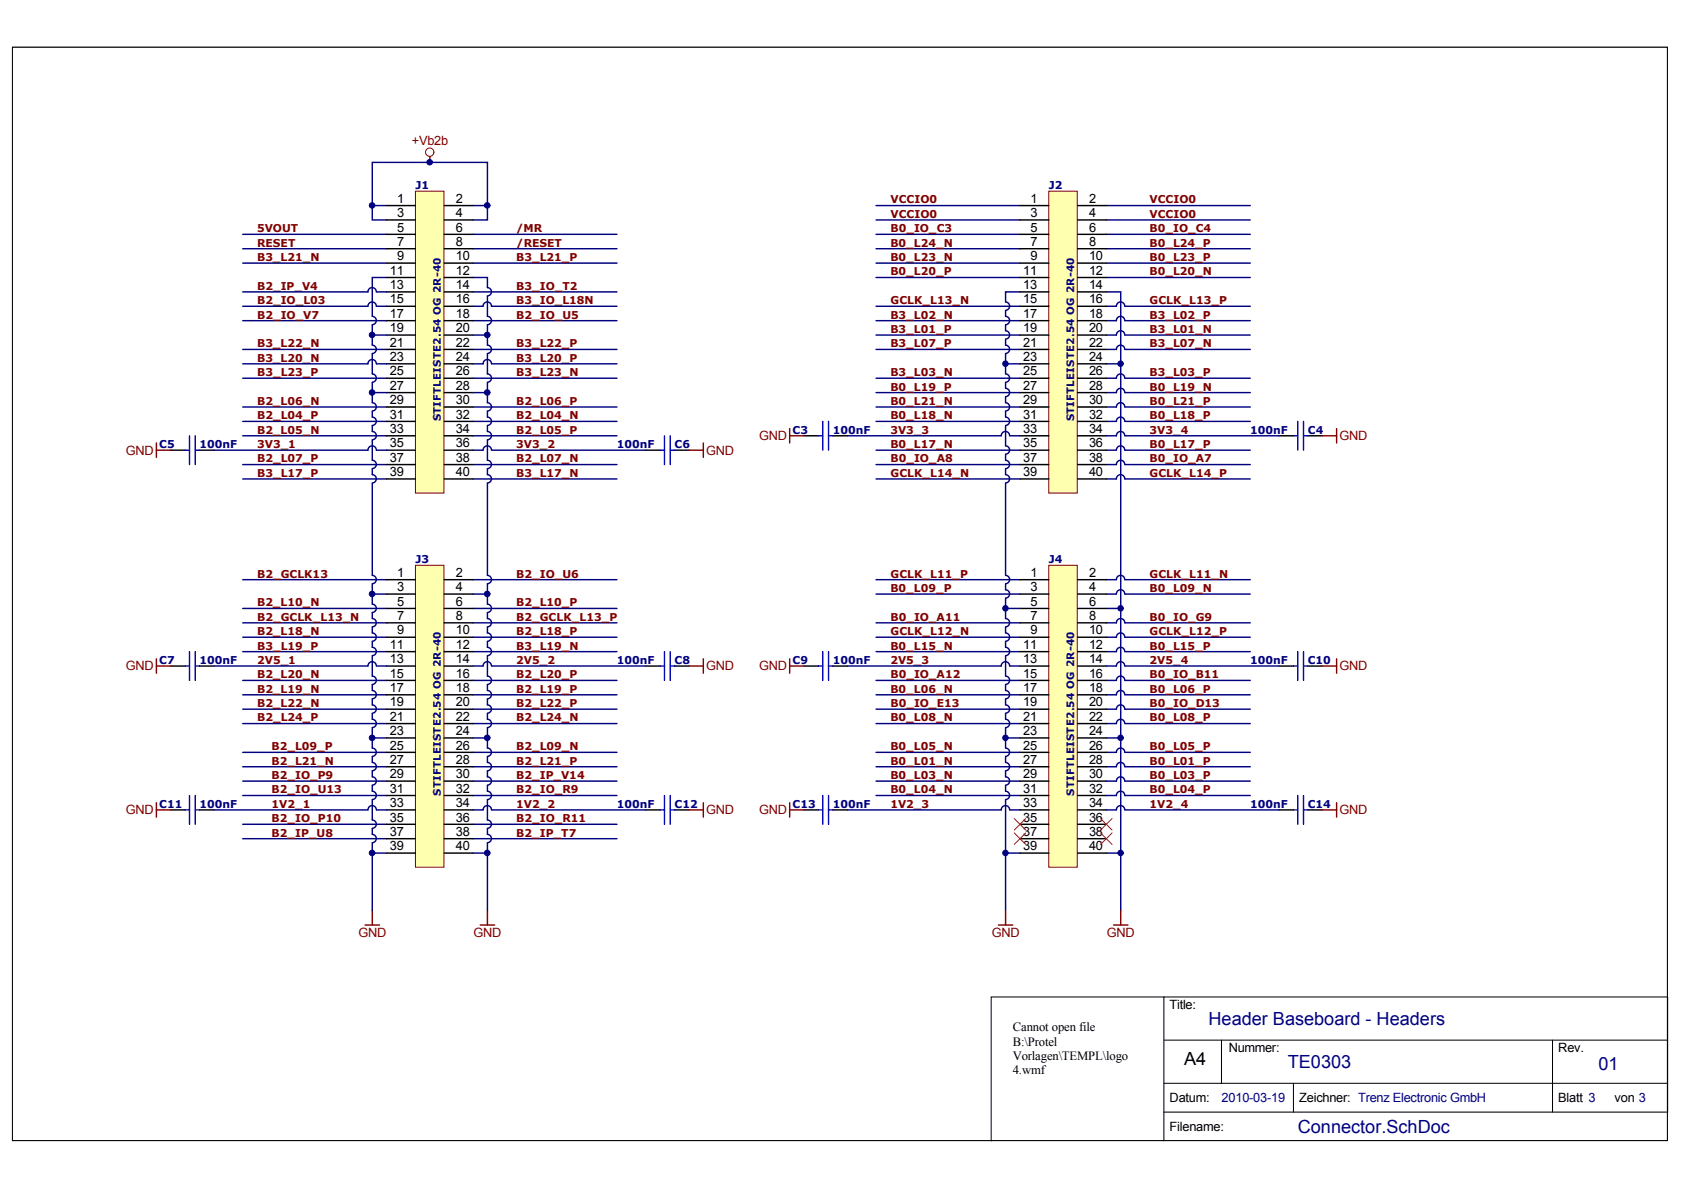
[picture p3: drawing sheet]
<svg xmlns="http://www.w3.org/2000/svg" width="297mm" height="210mm" viewBox="0 0 297 210" stroke-linecap="round" stroke-linejoin="round" font-family="sans-serif">
<path d="M2.2 8.3h291.9v192.9h-291.9z" fill="#fff" stroke="#000" stroke-width=".18"/>
<path d="M205.3 175.9h88.9v20.3h-88.9zM205.3 175.9h-30.5v25.3M205.3 183.5h88.9M205.3 196.2v5M215.5 183.5v7.6h-10.2M215.5 191.1h78.7M228.1 191.1v5.1M273.8 183.5v12.7" fill="none" stroke="#000" stroke-width=".18"/>
<g fill="none" stroke="#000080" stroke-width=".25">
<path d="M65.7 36.3h2.5M68.2 38.8h-2.5v-10.2h20.3v10.2h-2.6M83.4 36.3h2.6M154.5 38.8h25.4M154.5 36.3h25.4M195.1 38.8h25.4M195.1 36.3h25.4M42.8 56.6h25.4M42.8 43.9h25.4M42.8 46.4h25.4M42.8 41.3h25.4M65.7 57.3v3.6a.74 .74 0 0 1 .7 .7 .74 .74 0 0 1-.7 .7"/>
<path d="M68.2 48.9h-2.5v6.9a.74 .74 0 0 1 .7 .7 .74 .74 0 0 1-.7 .8M83.4 48.9h2.6v1.8a.74 .74 0 0 1 .7 .8 .74 .74 0 0 1-.7 .7M83.4 56.6h25.4M83.4 43.9h25.4M83.4 46.4h25.4M83.4 51.5h25.4M83.4 41.3h25.4M86 52.2v3.6a.74 .74 0 0 1 .7 .7 .74 .74 0 0 1-.7 .8M86 57.3v3.6a.74 .74 0 0 1 .7 .7 .74 .74 0 0 1-.7 .7M154.5 56.6h25.4M154.5 43.9h25.4M154.5 46.4h25.4"/>
<path d="M154.5 41.3h25.4M154.5 48.9h25.4M154.5 54h25.4M154.5 59.1h25.4M177.4 54.8v1a.74 .74 0 0 1 .7 .7 .74 .74 0 0 1-.7 .8M177.4 57.3v1a.74 .74 0 0 1 .7 .8 .74 .74 0 0 1-.7 .7M177.4 59.9v1a.74 .74 0 0 1 .7 .7 .74 .74 0 0 1-.7 .7M179.9 51.5h-2.5v1.8a.74 .74 0 0 1 .7 .7 .74 .74 0 0 1-.7 .7M195.1 51.5h2.6v109.1M195.1 43.9h25.4M195.1 46.4h25.4M195.1 41.3h25.4"/>
<path d="M195.1 48.9h25.4M198.4 54a.74 .74 0 0 0-.7-.7 .74 .74 0 0 0-.8 .7h-1.8M198.4 56.6a.74 .74 0 0 0-.7-.8 .74 .74 0 0 0-.8 .8h-1.8M198.4 59.1a.74 .74 0 0 0-.7-.8 .74 .74 0 0 0-.8 .8h-1.8M198.4 56.6h22.1M198.4 54h22.1M198.4 59.1h22.1M42.8 61.6h25.4M42.8 66.7h25.4M42.8 74.3h25.4M42.8 76.9h25.4M42.8 71.8h25.4"/>
<path d="M65.7 62.4v3.6a.74 .74 0 0 1 .7 .7 .74 .74 0 0 1-.7 .7M65.7 67.5v3.5a.74 .74 0 0 1 .7 .8 .74 .74 0 0 1-.7 .7M65.7 72.6v1a.74 .74 0 0 1 .7 .7 .74 .74 0 0 1-.7 .7M65.7 75.1v1a.74 .74 0 0 1 .7 .7 .74 .74 0 0 1-.7 .8M65.7 77.6v3.6a.74 .74 0 0 1 .7 .7 .74 .74 0 0 1-.7 .8M83.4 61.6h25.4M83.4 66.7h25.4M83.4 74.3h25.4M83.4 76.9h25.4M83.4 71.8h25.4M86 62.4v3.6a.74 .74 0 0 1 .7 .7 .74 .74 0 0 1-.7 .7M86 67.5v3.5a.74 .74 0 0 1 .7 .8 .74 .74 0 0 1-.7 .7"/>
<path d="M86 72.6v1a.74 .74 0 0 1 .7 .7 .74 .74 0 0 1-.7 .7M86 75.1v1a.74 .74 0 0 1 .7 .7 .74 .74 0 0 1-.7 .8M86 77.6v3.6a.74 .74 0 0 1 .7 .7 .74 .74 0 0 1-.7 .8M154.5 61.6h25.4M154.5 66.7h25.4M154.5 74.3h25.4M154.5 71.8h25.4M154.5 69.3h25.4M154.5 79.4h25.4M177.4 62.4v3.6a.74 .74 0 0 1 .7 .7 .74 .74 0 0 1-.7 .7M177.4 67.5v1a.74 .74 0 0 1 .7 .7 .74 .74 0 0 1-.7 .8M177.4 70v1a.74 .74 0 0 1 .7 .8 .74 .74 0 0 1-.7 .7"/>
<path d="M177.4 72.6v1a.74 .74 0 0 1 .7 .7 .74 .74 0 0 1-.7 .7M177.4 75.1v3.5a.74 .74 0 0 1 .7 .8 .74 .74 0 0 1-.7 .7M177.4 64.2h2.5M195.1 64.2h2.6M198.4 61.6a.74 .74 0 0 0-.7-.7 .74 .74 0 0 0-.8 .7h-1.8M198.4 66.7a.74 .74 0 0 0-.7-.7 .74 .74 0 0 0-.8 .7h-1.8M198.4 69.3a.74 .74 0 0 0-.7-.8 .74 .74 0 0 0-.8 .8h-1.8M198.4 71.8a.74 .74 0 0 0-.7-.8 .74 .74 0 0 0-.8 .8h-1.8M198.4 74.3a.74 .74 0 0 0-.7-.7 .74 .74 0 0 0-.8 .7h-1.8M198.4 79.4a.74 .74 0 0 0-.7-.8 .74 .74 0 0 0-.8 .8h-1.8M198.4 61.6h22.1M198.4 66.7h22.1"/>
<path d="M198.4 74.3h22.1M198.4 71.8h22.1M198.4 69.3h22.1M198.4 79.4h22.1M42.8 81.9h25.4M42.8 84.5h25.4M65.7 82.7v1a.74 .74 0 0 1 .7 .8 .74 .74 0 0 1-.7 .7M65.7 85.2v16.3a.74 .74 0 0 1 .7 .7 .74 .74 0 0 1-.7 .8M83.4 81.9h25.4M83.4 84.5h25.4M86 82.7v1a.74 .74 0 0 1 .7 .8 .74 .74 0 0 1-.7 .7M86 85.2v16.3a.74 .74 0 0 1 .7 .7 .74 .74 0 0 1-.7 .8"/>
<path d="M154.5 81.9h25.4M154.5 84.5h25.4M177.4 80.2v1a.74 .74 0 0 1 .7 .7 .74 .74 0 0 1-.7 .8M177.4 82.7v1a.74 .74 0 0 1 .7 .8 .74 .74 0 0 1-.7 .7M177.4 85.2v16.3a.74 .74 0 0 1 .7 .7 .74 .74 0 0 1-.7 .8M198.4 81.9a.74 .74 0 0 0-.7-.7 .74 .74 0 0 0-.8 .7h-1.8M198.4 84.5a.74 .74 0 0 0-.7-.8 .74 .74 0 0 0-.8 .8h-1.8M198.4 81.9h22.1M198.4 84.5h22.1M42.8 102.2h25.4M42.8 107.3h25.4M42.8 109.9h25.4"/>
<path d="M42.8 114.9h25.4M42.8 112.4h25.4M65.7 103v3.6a.74 .74 0 0 1 .7 .7 .74 .74 0 0 1-.7 .7M65.7 108.1v1a.74 .74 0 0 1 .7 .7 .74 .74 0 0 1-.7 .8M65.7 110.6v1a.74 .74 0 0 1 .7 .8 .74 .74 0 0 1-.7 .7M65.7 113.2v1a.74 .74 0 0 1 .7 .7 .74 .74 0 0 1-.7 .8M65.7 115.7v3.6a.74 .74 0 0 1 .7 .7 .74 .74 0 0 1-.7 .7M65.7 104.8h2.5M83.4 102.2h25.4M83.4 107.3h25.4M83.4 109.9h25.4M83.4 114.9h25.4"/>
<path d="M83.4 112.4h25.4M83.4 104.8h2.6M86 103v3.6a.74 .74 0 0 1 .7 .7 .74 .74 0 0 1-.7 .7M86 108.1v1a.74 .74 0 0 1 .7 .7 .74 .74 0 0 1-.7 .8M86 110.6v1a.74 .74 0 0 1 .7 .8 .74 .74 0 0 1-.7 .7M86 113.2v1a.74 .74 0 0 1 .7 .7 .74 .74 0 0 1-.7 .8M86 115.7v3.6a.74 .74 0 0 1 .7 .7 .74 .74 0 0 1-.7 .7M154.5 102.2h25.4M154.5 109.9h25.4M154.5 114.9h25.4M154.5 112.4h25.4M154.5 104.8h25.4"/>
<path d="M177.4 103v1a.74 .74 0 0 1 .7 .8 .74 .74 0 0 1-.7 .7M177.4 105.5v3.6a.74 .74 0 0 1 .7 .7 .74 .74 0 0 1-.7 .8M177.4 110.6v1a.74 .74 0 0 1 .7 .8 .74 .74 0 0 1-.7 .7M177.4 113.2v1a.74 .74 0 0 1 .7 .7 .74 .74 0 0 1-.7 .8M177.4 115.7v3.6a.74 .74 0 0 1 .7 .7 .74 .74 0 0 1-.7 .7M195.1 107.3h2.6M198.4 102.2a.74 .74 0 0 0-.7-.7 .74 .74 0 0 0-.8 .7h-1.8M198.4 104.8a.74 .74 0 0 0-.7-.8 .74 .74 0 0 0-.8 .8h-1.8M198.4 109.9a.74 .74 0 0 0-.7-.8 .74 .74 0 0 0-.8 .8h-1.8M198.4 112.4a.74 .74 0 0 0-.7-.8 .74 .74 0 0 0-.8 .8h-1.8M198.4 114.9a.74 .74 0 0 0-.7-.7 .74 .74 0 0 0-.8 .7h-1.8M198.4 102.2h22.1"/>
<path d="M198.4 109.9h22.1M198.4 114.9h22.1M198.4 112.4h22.1M198.4 104.8h22.1M42.8 120h25.4M42.8 122.6h25.4M42.8 127.6h25.4M42.8 125.1h25.4M42.8 132.7h25.4M42.8 135.2h25.4M42.8 137.8h25.4M65.7 120.8v1a.74 .74 0 0 1 .7 .7 .74 .74 0 0 1-.7 .8"/>
<path d="M65.7 123.3v1a.74 .74 0 0 1 .7 .8 .74 .74 0 0 1-.7 .7M65.7 125.9v1a.74 .74 0 0 1 .7 .7 .74 .74 0 0 1-.7 .7M65.7 128.4v3.5a.74 .74 0 0 1 .7 .8 .74 .74 0 0 1-.7 .7M65.7 133.5v1a.74 .74 0 0 1 .7 .7 .74 .74 0 0 1-.7 .8M65.7 136v1a.74 .74 0 0 1 .7 .8 .74 .74 0 0 1-.7 .7M65.7 138.5v1.1a.74 .74 0 0 1 .7 .7 .74 .74 0 0 1-.7 .7M65.7 130.2h2.5M83.4 120h25.4M83.4 122.6h25.4M83.4 127.6h25.4M83.4 125.1h25.4M83.4 132.7h25.4"/>
<path d="M83.4 135.2h25.4M83.4 137.8h25.4M83.4 130.2h2.6M86 120.8v1a.74 .74 0 0 1 .7 .7 .74 .74 0 0 1-.7 .8M86 123.3v1a.74 .74 0 0 1 .7 .8 .74 .74 0 0 1-.7 .7M86 125.9v1a.74 .74 0 0 1 .7 .7 .74 .74 0 0 1-.7 .7M86 128.4v3.5a.74 .74 0 0 1 .7 .8 .74 .74 0 0 1-.7 .7M86 133.5v1a.74 .74 0 0 1 .7 .7 .74 .74 0 0 1-.7 .8M86 136v1a.74 .74 0 0 1 .7 .8 .74 .74 0 0 1-.7 .7M86 138.5v1.1a.74 .74 0 0 1 .7 .7 .74 .74 0 0 1-.7 .7M154.5 120h25.4M154.5 122.6h25.4"/>
<path d="M154.5 127.6h25.4M154.5 125.1h25.4M154.5 132.7h25.4M154.5 135.2h25.4M154.5 137.8h25.4M177.4 120.8v1a.74 .74 0 0 1 .7 .7 .74 .74 0 0 1-.7 .8M177.4 123.3v1a.74 .74 0 0 1 .7 .8 .74 .74 0 0 1-.7 .7M177.4 125.9v1a.74 .74 0 0 1 .7 .7 .74 .74 0 0 1-.7 .7M177.4 128.4v3.5a.74 .74 0 0 1 .7 .8 .74 .74 0 0 1-.7 .7M177.4 133.5v1a.74 .74 0 0 1 .7 .7 .74 .74 0 0 1-.7 .8M177.4 136v1a.74 .74 0 0 1 .7 .8 .74 .74 0 0 1-.7 .7M177.4 138.5v1.1a.74 .74 0 0 1 .7 .7 .74 .74 0 0 1-.7 .7"/>
<path d="M177.4 130.2h2.5M195.1 130.2h2.6M198.4 120a.74 .74 0 0 0-.7-.7 .74 .74 0 0 0-.8 .7h-1.8M198.4 122.6a.74 .74 0 0 0-.7-.8 .74 .74 0 0 0-.8 .8h-1.8M198.4 125.1a.74 .74 0 0 0-.7-.8 .74 .74 0 0 0-.8 .8h-1.8M198.4 127.6a.74 .74 0 0 0-.7-.7 .74 .74 0 0 0-.8 .7h-1.8M198.4 132.7a.74 .74 0 0 0-.7-.8 .74 .74 0 0 0-.8 .8h-1.8M198.4 135.2a.74 .74 0 0 0-.7-.7 .74 .74 0 0 0-.8 .7h-1.8M198.4 120h22.1M198.4 122.6h22.1M198.4 127.6h22.1M198.4 125.1h22.1"/>
<path d="M198.4 132.7h22.1M198.4 135.2h22.1M42.8 140.3h25.4M42.8 147.9h25.4M42.8 145.4h25.4M65.7 147.2a.74 .74 0 0 1 .7 .7 .74 .74 0 0 1-.7 .7M65.7 141.1v3.5a.74 .74 0 0 1 .7 .8 .74 .74 0 0 1-.7 .7M65.7 150.5h2.5M65.7 146.2v1M65.7 148.7v11.9M83.4 140.3h25.4M83.4 147.9h25.4"/>
<path d="M83.4 145.4h25.4M83.4 150.5h2.6M86 147.2a.74 .74 0 0 1 .7 .7 .74 .74 0 0 1-.7 .7M86 141.1v3.5a.74 .74 0 0 1 .7 .8 .74 .74 0 0 1-.7 .7M86 146.2v1M86 148.7v11.9M154.5 140.3h25.4M177.4 150.5h2.5M177.4 141.1v19.5M195.1 150.5h2.6"/>
</g>
<path d="M75.8 27.6v1M64.4 163.2h2.5M65.7 160.6v2.6M84.7 163.2h2.5M86 160.6v2.6M176.1 163.2h2.5M177.4 160.6v2.6M196.4 163.2h2.6M197.7 160.6v2.6" fill="none" stroke="#800000" stroke-width=".25"/>
<circle cx="75.8" cy="26.8" r=".74" fill="none" stroke="#800000" stroke-width=".18"/>
<path d="M73.3 33.7h5v53.3h-5z" fill="#ffffb0" stroke="#800000" stroke-width=".18"/>
<g fill="none" stroke="#000" stroke-width=".25">
<path d="M68.2 36.3h5.1M68.2 38.8h5.1M78.4 36.3h5M78.4 38.8h5M68.2 41.3h5.1M68.2 43.9h5.1M68.2 46.4h5.1M68.2 48.9h5.1M68.2 51.5h5.1M68.2 54h5.1M68.2 56.6h5.1M68.2 59.1h5.1"/>
<path d="M78.4 41.3h5M78.4 43.9h5M78.4 46.4h5M78.4 48.9h5M78.4 51.5h5M78.4 54h5M78.4 56.6h5M78.4 59.1h5M68.2 61.6h5.1M68.2 64.2h5.1M68.2 66.7h5.1M68.2 69.3h5.1"/>
<path d="M68.2 71.8h5.1M68.2 74.3h5.1M68.2 76.9h5.1M68.2 79.4h5.1M78.4 61.6h5M78.4 64.2h5M78.4 66.7h5M78.4 69.3h5M78.4 71.8h5M78.4 74.3h5M78.4 76.9h5M78.4 79.4h5"/>
<path d="M68.2 81.9h5.1M68.2 84.5h5.1M78.4 81.9h5M78.4 84.5h5"/>
</g>
<path d="M73.3 99.7h5v53.3h-5z" fill="#ffffb0" stroke="#800000" stroke-width=".18"/>
<g fill="none" stroke="#000" stroke-width=".25">
<path d="M68.2 102.2h5.1M68.2 104.8h5.1M68.2 107.3h5.1M68.2 109.9h5.1M68.2 112.4h5.1M68.2 114.9h5.1M68.2 117.5h5.1M78.4 102.2h5M78.4 104.8h5M78.4 107.3h5M78.4 109.9h5M78.4 112.4h5"/>
<path d="M78.4 114.9h5M78.4 117.5h5M68.2 120h5.1M68.2 122.6h5.1M68.2 125.1h5.1M68.2 127.6h5.1M68.2 130.2h5.1M68.2 132.7h5.1M68.2 135.2h5.1M68.2 137.8h5.1M78.4 120h5M78.4 122.6h5"/>
<path d="M78.4 125.1h5M78.4 127.6h5M78.4 130.2h5M78.4 132.7h5M78.4 135.2h5M78.4 137.8h5M68.2 140.3h5.1M68.2 142.9h5.1M68.2 145.4h5.1M68.2 147.9h5.1M68.2 150.5h5.1M78.4 140.3h5"/>
<path d="M78.4 142.9h5M78.4 145.4h5M78.4 147.9h5M78.4 150.5h5"/>
</g>
<path d="M185 33.7h5v53.3h-5z" fill="#ffffb0" stroke="#800000" stroke-width=".18"/>
<g fill="none" stroke="#000" stroke-width=".25">
<path d="M179.9 36.3h5.1M179.9 38.8h5.1M190.1 36.3h5M190.1 38.8h5M179.9 41.3h5.1M179.9 43.9h5.1M179.9 46.4h5.1M179.9 48.9h5.1M179.9 51.5h5.1M179.9 54h5.1M179.9 56.6h5.1M179.9 59.1h5.1"/>
<path d="M190.1 41.3h5M190.1 43.9h5M190.1 46.4h5M190.1 48.9h5M190.1 51.5h5M190.1 54h5M190.1 56.6h5M190.1 59.1h5M179.9 61.6h5.1M179.9 64.2h5.1M179.9 66.7h5.1M179.9 69.3h5.1"/>
<path d="M179.9 71.8h5.1M179.9 74.3h5.1M179.9 76.9h5.1M179.9 79.4h5.1M190.1 61.6h5M190.1 64.2h5M190.1 66.7h5M190.1 69.3h5M190.1 71.8h5M190.1 74.3h5M190.1 76.9h5M190.1 79.4h5"/>
<path d="M179.9 81.9h5.1M179.9 84.5h5.1M190.1 81.9h5M190.1 84.5h5"/>
</g>
<path d="M185 99.7h5v53.3h-5z" fill="#ffffb0" stroke="#800000" stroke-width=".18"/>
<g fill="none" stroke="#000" stroke-width=".25">
<path d="M30.1 79.4h2.6M35.2 79.4h2.5M113.9 79.4h2.5M119 79.4h2.5M141.8 76.9h2.6M146.9 76.9h2.5M225.6 76.9h2.5M230.7 76.9h2.5M30.1 117.5h2.6M35.2 117.5h2.5M113.9 117.5h2.5M119 117.5h2.5"/>
<path d="M141.8 117.5h2.6M146.9 117.5h2.5M179.9 102.2h5.1M179.9 104.8h5.1M179.9 107.3h5.1M179.9 109.9h5.1M179.9 112.4h5.1M179.9 114.9h5.1M179.9 117.5h5.1M190.1 102.2h5M190.1 104.8h5M190.1 107.3h5"/>
<path d="M190.1 109.9h5M190.1 112.4h5M190.1 114.9h5M190.1 117.5h5M225.6 117.5h2.5M230.7 117.5h2.5M179.9 120h5.1M179.9 122.6h5.1M179.9 125.1h5.1M179.9 127.6h5.1M179.9 130.2h5.1M179.9 132.7h5.1"/>
<path d="M179.9 135.2h5.1M179.9 137.8h5.1M190.1 120h5M190.1 122.6h5M190.1 125.1h5M190.1 127.6h5M190.1 130.2h5M190.1 132.7h5M190.1 135.2h5M190.1 137.8h5M30.1 142.9h2.6M35.2 142.9h2.5"/>
<path d="M113.9 142.9h2.5M119 142.9h2.5M141.8 142.9h2.6M146.9 142.9h2.5M179.9 140.3h5.1M179.9 142.9h5.1M179.9 145.4h5.1M179.9 147.9h5.1M179.9 150.5h5.1M190.1 140.3h5M190.1 142.9h5M190.1 145.4h5"/>
<path d="M190.1 147.9h5M190.1 150.5h5M225.6 142.9h2.5M230.7 142.9h2.5"/>
</g>
<g fill="none" stroke="#00f" stroke-width=".25">
<path d="M32.7 79.4h.7M33.4 76.9v5M34.4 76.9v5M34.4 79.4h.8M116.4 79.4h.8M117.2 76.9v5M118.2 79.4h.8M118.2 76.9v5M144.4 76.9h.7M145.1 74.3v5.1M146.1 74.3v5.1M146.1 76.9h.8"/>
<path d="M228.1 76.9h.8M228.9 74.3v5.1M229.9 76.9h.8M229.9 74.3v5.1M32.7 117.5h.7M33.4 114.9v5.1M34.4 114.9v5.1M34.4 117.5h.8M116.4 117.5h.8M117.2 114.9v5.1M118.2 117.5h.8M118.2 114.9v5.1"/>
<path d="M144.4 117.5h.7M145.1 114.9v5.1M146.1 117.5h.8M146.1 114.9v5.1M228.1 117.5h.8M228.9 114.9v5.1M229.9 117.5h.8M229.9 114.9v5.1M32.7 142.9h.7M33.4 140.3v5.1M34.4 140.3v5.1M34.4 142.9h.8"/>
<path d="M116.4 142.9h.8M117.2 140.3v5.1M118.2 142.9h.8M118.2 140.3v5.1M144.4 142.9h.7M145.1 140.3v5.1M146.1 142.9h.8M146.1 140.3v5.1M228.1 142.9h.8M228.9 140.3v5.1M229.9 142.9h.8M229.9 140.3v5.1"/>
</g>
<g fill="none" stroke="#800000" stroke-width=".25">
<path d="M27.6 78.1v2.6M27.6 79.4h2.5M121.5 79.4h2.6M124.1 78.1v2.6M139.3 75.6v2.5M139.3 76.9h2.5M233.2 76.9h2.6M235.8 75.6v2.5M27.6 116.2v2.5M27.6 117.5h2.5M121.5 117.5h2.6M124.1 116.2v2.5"/>
<path d="M139.3 117.5h2.5M139.3 116.2v2.5M233.2 117.5h2.6M235.8 116.2v2.5M27.6 141.6v2.5M27.6 142.9h2.5M121.5 142.9h2.6M124.1 141.6v2.5M139.3 142.9h2.5M139.3 141.6v2.5M233.2 142.9h2.6M235.8 141.6v2.5"/>
</g>
<g fill="none" stroke="#000080" stroke-width=".25">
<path d="M65.7 59.1h2.5M66.4 51.5a.74 .74 0 0 0-.8-.8 .74 .74 0 0 0-.7 .8h-22.1M66.4 54a.74 .74 0 0 0-.8-.7 .74 .74 0 0 0-.7 .7h-22.1M66.4 51.5h1.8M66.4 54h1.8M83.4 59.1h2.6M86.7 54a.74 .74 0 0 0-.7-.7 .74 .74 0 0 0-.8 .7h-1.8M86.7 54h22.1M65.7 69.3h2.5M66.4 79.4a.74 .74 0 0 0-.8-.8 .74 .74 0 0 0-.7 .8h-27.2M66.4 64.2a.74 .74 0 0 0-.8-.8 .74 .74 0 0 0-.7 .8h-22.1M66.4 79.4h1.8"/>
<path d="M66.4 64.2h1.8M83.4 69.3h2.6M86.7 79.4a.74 .74 0 0 0-.7-.8 .74 .74 0 0 0-.8 .8h-1.8M86.7 64.2a.74 .74 0 0 0-.7-.8 .74 .74 0 0 0-.8 .8h-1.8M86.7 79.4h27.2M86.7 64.2h22.1M178.1 76.9a.74 .74 0 0 0-.8-.8 .74 .74 0 0 0-.7 .8h-27.2M178.1 76.9h1.8M198.4 76.9a.74 .74 0 0 0-.7-.8 .74 .74 0 0 0-.8 .8h-1.8M198.4 76.9h27.2M66.4 117.5a.74 .74 0 0 0-.8-.8 .74 .74 0 0 0-.7 .8h-27.2M66.4 117.5h1.8"/>
<path d="M86.7 117.5a.74 .74 0 0 0-.7-.8 .74 .74 0 0 0-.8 .8h-1.8M86.7 117.5h27.2M177.4 107.3h2.5M178.1 117.5a.74 .74 0 0 0-.8-.8 .74 .74 0 0 0-.7 .8h-27.2M178.1 117.5h1.8M198.4 117.5a.74 .74 0 0 0-.7-.8 .74 .74 0 0 0-.8 .8h-1.8M198.4 117.5h27.2M198.4 137.8a.74 .74 0 0 0-.7-.8 .74 .74 0 0 0-.8 .8h-1.8M198.4 137.8h22.1M66.4 142.9a.74 .74 0 0 0-.8-.8 .74 .74 0 0 0-.7 .8h-27.2M66.4 142.9h1.8M86.7 142.9a.74 .74 0 0 0-.7-.8 .74 .74 0 0 0-.8 .8h-1.8"/>
<path d="M86.7 142.9h27.2M178.1 142.9a.74 .74 0 0 0-.8-.8 .74 .74 0 0 0-.7 .8h-27.2M178.1 142.9h1.8M198.4 142.9a.74 .74 0 0 0-.7-.8 .74 .74 0 0 0-.8 .8h-1.8M198.4 140.3a.74 .74 0 0 0-.7-.7 .74 .74 0 0 0-.8 .7h-1.8M198.4 142.9h27.2M198.4 140.3h22.1"/>
</g>
<path d="M178.9 144.4l2 2M178.9 146.9l2 2.1M180.9 144.4l-2 2M180.9 146.9l-2 2.1M194.1 144.4l2.1 2M194.1 146.9l2.1 2.1M196.2 144.4l-2.1 2M196.2 146.9l-2.1 2.1" fill="none" stroke="#f00" stroke-width=".18"/>
<g fill="#000080" stroke="#000080" stroke-width=".18">
<circle cx="65.6" cy="150.4" r=".49"/>
<circle cx="65.6" cy="130.1" r=".49"/>
<circle cx="65.6" cy="104.8" r=".49"/>
<circle cx="65.6" cy="69.2" r=".49"/>
<circle cx="65.6" cy="59.1" r=".49"/>
<circle cx="65.6" cy="36.2" r=".49"/>
<circle cx="75.8" cy="28.6" r=".49"/>
<circle cx="85.9" cy="150.4" r=".49"/>
<circle cx="85.9" cy="130.1" r=".49"/>
<circle cx="85.9" cy="104.8" r=".49"/>
<circle cx="85.9" cy="69.2" r=".49"/>
<circle cx="85.9" cy="59.1" r=".49"/>
<circle cx="85.9" cy="36.2" r=".49"/>
<circle cx="177.3" cy="150.4" r=".48"/>
<circle cx="177.3" cy="130.1" r=".48"/>
<circle cx="177.3" cy="107.3" r=".48"/>
<circle cx="177.3" cy="64.2" r=".48"/>
<circle cx="197.7" cy="150.4" r=".48"/>
<circle cx="197.7" cy="130.1" r=".48"/>
<circle cx="197.7" cy="107.3" r=".48"/>
<circle cx="197.7" cy="64.2" r=".48"/>
</g>
<g font-size="3.2" fill="#000080">
<text x="213.2" y="180.8">Header Baseboard - Headers</text>
<text x="227.1" y="188.4">TE0303</text>
<text x="282" y="188.6">01</text>
<text x="228.9" y="199.8">Connector.SchDoc</text>
</g>
<text font-size="3.2" x="208.9" y="187.9">A4</text>
<g font-size="2.3" fill="#800000">
<text x="72.6" y="25.6">+Vb2b</text>
<text x="133.9" y="77.6">GND</text>
<text x="236.3" y="77.6">GND</text>
<text x="22.2" y="80.2">GND</text>
<text x="124.6" y="80.2">GND</text>
<text x="22.2" y="118.3">GND</text>
<text x="124.6" y="118.3">GND</text>
<text x="133.9" y="118.3">GND</text>
<text x="236.3" y="118.3">GND</text>
<text x="22.2" y="143.6">GND</text>
<text x="124.6" y="143.6">GND</text>
<text x="133.9" y="143.6">GND</text>
<text x="236.3" y="143.6">GND</text>
<text x="63.2" y="165.2">GND</text>
<text x="83.5" y="165.2">GND</text>
<text x="174.9" y="165.2">GND</text>
<text x="195.2" y="165.2">GND</text>
</g>
<g font-size="2.3">
<text x="70" y="35.8">1</text>
<text x="80.4" y="35.8">2</text>
<text x="181.7" y="35.8">1</text>
<text x="192.1" y="35.8">2</text>
<text x="70" y="38.3">3</text>
<text x="70" y="40.8">5</text>
<text x="80.4" y="38.3">4</text>
<text x="80.4" y="40.8">6</text>
<text x="181.7" y="38.3">3</text>
<text x="181.7" y="40.8">5</text>
<text x="192.1" y="38.3">4</text>
<text x="192.1" y="40.8">6</text>
<text x="70" y="43.4">7</text>
<text x="70" y="45.9">9</text>
<text x="80.4" y="43.4">8</text>
<text x="80.4" y="45.9">10</text>
<text x="181.7" y="43.4">7</text>
<text x="181.7" y="45.9">9</text>
<text x="192.1" y="43.4">8</text>
<text x="192.1" y="45.9">10</text>
<text x="68.8" y="48.5">11</text>
<text x="68.8" y="51">13</text>
<text x="68.8" y="53.5">15</text>
<text x="80.4" y="48.5">12</text>
<text x="80.4" y="51">14</text>
<text x="80.4" y="53.5">16</text>
<text x="180.5" y="48.5">11</text>
<text x="180.5" y="51">13</text>
<text x="180.5" y="53.5">15</text>
<text x="192.1" y="48.5">12</text>
<text x="192.1" y="51">14</text>
<text x="192.1" y="53.5">16</text>
<text x="68.8" y="56.1">17</text>
<text x="68.8" y="58.6">19</text>
<text x="80.4" y="56.1">18</text>
<text x="80.4" y="58.6">20</text>
<text x="180.5" y="56.1">17</text>
<text x="180.5" y="58.6">19</text>
<text x="192.1" y="56.1">18</text>
<text x="192.1" y="58.6">20</text>
<text x="68.8" y="61.1">21</text>
<text x="68.8" y="63.7">23</text>
<text x="80.4" y="61.1">22</text>
<text x="80.4" y="63.7">24</text>
<text x="180.5" y="61.1">21</text>
<text x="180.5" y="63.7">23</text>
<text x="192.1" y="61.1">22</text>
<text x="192.1" y="63.7">24</text>
<text x="68.8" y="66.2">25</text>
<text x="68.8" y="68.8">27</text>
<text x="68.8" y="71.3">29</text>
<text x="80.4" y="66.2">26</text>
<text x="80.4" y="68.8">28</text>
<text x="80.4" y="71.3">30</text>
<text x="180.5" y="66.2">25</text>
<text x="180.5" y="68.8">27</text>
<text x="180.5" y="71.3">29</text>
<text x="192.1" y="66.2">26</text>
<text x="192.1" y="68.8">28</text>
<text x="192.1" y="71.3">30</text>
<text x="68.8" y="73.8">31</text>
<text x="68.8" y="76.4">33</text>
<text x="80.4" y="73.8">32</text>
<text x="80.4" y="76.4">34</text>
<text x="180.5" y="73.8">31</text>
<text x="180.5" y="76.4">33</text>
<text x="192.1" y="73.8">32</text>
<text x="192.1" y="76.4">34</text>
<text x="68.8" y="78.9">35</text>
<text x="68.8" y="81.5">37</text>
<text x="68.8" y="84">39</text>
<text x="80.4" y="78.9">36</text>
<text x="80.4" y="81.5">38</text>
<text x="80.4" y="84">40</text>
<text x="180.5" y="78.9">35</text>
<text x="180.5" y="81.5">37</text>
<text x="180.5" y="84">39</text>
<text x="192.1" y="78.9">36</text>
<text x="192.1" y="81.5">38</text>
<text x="192.1" y="84">40</text>
<text x="70" y="101.8">1</text>
<text x="80.4" y="101.8">2</text>
<text x="181.7" y="101.8">1</text>
<text x="192.1" y="101.8">2</text>
<text x="70" y="104.3">3</text>
<text x="70" y="106.8">5</text>
<text x="80.4" y="104.3">4</text>
<text x="80.4" y="106.8">6</text>
<text x="181.7" y="104.3">3</text>
<text x="181.7" y="106.8">5</text>
<text x="192.1" y="104.3">4</text>
<text x="192.1" y="106.8">6</text>
<text x="70" y="109.4">7</text>
<text x="70" y="111.9">9</text>
<text x="80.4" y="109.4">8</text>
<text x="80.4" y="111.9">10</text>
<text x="181.7" y="109.4">7</text>
<text x="181.7" y="111.9">9</text>
<text x="192.1" y="109.4">8</text>
<text x="192.1" y="111.9">10</text>
<text x="68.8" y="114.4">11</text>
<text x="68.8" y="117">13</text>
<text x="68.8" y="119.5">15</text>
<text x="80.4" y="114.4">12</text>
<text x="80.4" y="117">14</text>
<text x="80.4" y="119.5">16</text>
<text x="180.5" y="114.4">11</text>
<text x="180.5" y="117">13</text>
<text x="180.5" y="119.5">15</text>
<text x="192.1" y="114.4">12</text>
<text x="192.1" y="117">14</text>
<text x="192.1" y="119.5">16</text>
<text x="68.8" y="122.1">17</text>
<text x="68.8" y="124.6">19</text>
<text x="80.4" y="122.1">18</text>
<text x="80.4" y="124.6">20</text>
<text x="180.5" y="122.1">17</text>
<text x="180.5" y="124.6">19</text>
<text x="192.1" y="122.1">18</text>
<text x="192.1" y="124.6">20</text>
<text x="68.8" y="127.1">21</text>
<text x="68.8" y="129.7">23</text>
<text x="80.4" y="127.1">22</text>
<text x="80.4" y="129.7">24</text>
<text x="180.5" y="127.1">21</text>
<text x="180.5" y="129.7">23</text>
<text x="192.1" y="127.1">22</text>
<text x="192.1" y="129.7">24</text>
<text x="68.8" y="132.2">25</text>
<text x="68.8" y="134.8">27</text>
<text x="68.8" y="137.3">29</text>
<text x="80.4" y="132.2">26</text>
<text x="80.4" y="134.8">28</text>
<text x="80.4" y="137.3">30</text>
<text x="180.5" y="132.2">25</text>
<text x="180.5" y="134.8">27</text>
<text x="180.5" y="137.3">29</text>
<text x="192.1" y="132.2">26</text>
<text x="192.1" y="134.8">28</text>
<text x="192.1" y="137.3">30</text>
<text x="68.8" y="139.8">31</text>
<text x="68.8" y="142.4">33</text>
<text x="80.4" y="139.8">32</text>
<text x="80.4" y="142.4">34</text>
<text x="180.5" y="139.8">31</text>
<text x="180.5" y="142.4">33</text>
<text x="192.1" y="139.8">32</text>
<text x="192.1" y="142.4">34</text>
<text x="68.8" y="144.9">35</text>
<text x="68.8" y="147.4">37</text>
<text x="68.8" y="150">39</text>
<text x="80.4" y="144.9">36</text>
<text x="80.4" y="147.4">38</text>
<text x="80.4" y="150">40</text>
<text x="180.5" y="144.9">35</text>
<text x="180.5" y="147.4">37</text>
<text x="180.5" y="150">39</text>
<text x="192.1" y="144.9">36</text>
<text x="192.1" y="147.4">38</text>
<text x="192.1" y="150">40</text>
<text x="206.3" y="177.9">Title:</text>
<text x="216.7" y="185.5">Nummer:</text>
<text x="274.9" y="185.5">Rev.</text>
<text x="206.3" y="194.4">Datum:</text>
<text x="229.2" y="194.4">Zeichner: Trenz Electronic GmbH</text>
<text x="274.9" y="194.4">Blatt 3</text>
<text x="284.8" y="194.4">von 3</text>
<text x="206.3" y="199.5">Filename:</text>
</g>
<text font-size="2.3" fill="#000080" x="215.5" y="194.4">2010-03-19</text>
<g font-size="2.2">
<text x="178.6" y="181.9">Cannot open file</text>
<text x="178.6" y="184.4">B:\Protel</text>
<text x="178.6" y="187">Vorlagen\TEMPL\logo</text>
<text x="178.6" y="189.5">4.wmf</text>
</g>
<g font-size="1.9" fill="#000080">
<text x="73.3" y="33.3">J1</text>
<text x="185" y="33.3">J2</text>
<text x="139.8" y="76.5">C3</text>
<text x="146.9" y="76.5">100nF</text>
<text x="220.5" y="76.5">100nF</text>
<text x="230.7" y="76.5">C4</text>
<text x="28.1" y="79">C5</text>
<text x="35.2" y="79">100nF</text>
<text x="108.8" y="79">100nF</text>
<text x="119" y="79">C6</text>
<text x="73.3" y="99.3">J3</text>
<text x="185" y="99.3">J4</text>
<text x="28.1" y="117.1">C7</text>
<text x="35.2" y="117.1">100nF</text>
<text x="108.8" y="117.1">100nF</text>
<text x="119" y="117.1">C8</text>
<text x="139.8" y="117.1">C9</text>
<text x="146.9" y="117.1">100nF</text>
<text x="220.5" y="117.1">100nF</text>
<text x="230.7" y="117.1">C10</text>
<text x="28.1" y="142.5">C11</text>
<text x="35.2" y="142.5">100nF</text>
<text x="108.8" y="142.5">100nF</text>
<text x="119" y="142.5">C12</text>
<text x="139.8" y="142.5">C13</text>
<text x="146.9" y="142.5">100nF</text>
<text x="220.5" y="142.5">100nF</text>
<text x="230.7" y="142.5">C14</text>
</g>
<g font-size="1.9" fill="#800000">
<text x="157.1" y="35.9">VCCIO0</text>
<text x="202.8" y="35.9">VCCIO0</text>
<text x="45.4" y="41">5VOUT</text>
<text x="91.1" y="41">/MR</text>
<text x="157.1" y="41">B0_IO_C3</text>
<text x="157.1" y="38.4">VCCIO0</text>
<text x="202.8" y="41">B0_IO_C4</text>
<text x="202.8" y="38.4">VCCIO0</text>
<text x="45.4" y="43.5">RESET</text>
<text x="45.4" y="46">B3_L21_N</text>
<text x="91.1" y="43.5">/RESET</text>
<text x="91.1" y="46">B3_L21_P</text>
<text x="157.1" y="46">B0_L23_N</text>
<text x="157.1" y="43.5">B0_L24_N</text>
<text x="202.8" y="46">B0_L23_P</text>
<text x="202.8" y="43.5">B0_L24_P</text>
<text x="45.4" y="51.1">B2_IP_V4</text>
<text x="45.4" y="53.7">B2_IO_L03</text>
<text x="91.1" y="53.7">B3_IO_L18N</text>
<text x="91.1" y="51.1">B3_IO_T2</text>
<text x="157.1" y="53.7">GCLK_L13_N</text>
<text x="157.1" y="48.6">B0_L20_P</text>
<text x="202.8" y="53.7">GCLK_L13_P</text>
<text x="202.8" y="48.6">B0_L20_N</text>
<text x="45.4" y="56.2">B2_IO_V7</text>
<text x="91.1" y="56.2">B2_IO_U5</text>
<text x="157.1" y="58.7">B3_L01_P</text>
<text x="157.1" y="56.2">B3_L02_N</text>
<text x="202.8" y="58.7">B3_L01_N</text>
<text x="202.8" y="56.2">B3_L02_P</text>
<text x="45.4" y="63.8">B3_L20_N</text>
<text x="45.4" y="61.3">B3_L22_N</text>
<text x="91.1" y="63.8">B3_L20_P</text>
<text x="91.1" y="61.3">B3_L22_P</text>
<text x="157.1" y="61.3">B3_L07_P</text>
<text x="202.8" y="61.3">B3_L07_N</text>
<text x="45.4" y="66.3">B3_L23_P</text>
<text x="45.4" y="71.4">B2_L06_N</text>
<text x="91.1" y="66.3">B3_L23_N</text>
<text x="91.1" y="71.4">B2_L06_P</text>
<text x="157.1" y="68.9">B0_L19_P</text>
<text x="157.1" y="66.3">B3_L03_N</text>
<text x="157.1" y="71.4">B0_L21_N</text>
<text x="202.8" y="68.9">B0_L19_N</text>
<text x="202.8" y="66.3">B3_L03_P</text>
<text x="202.8" y="71.4">B0_L21_P</text>
<text x="45.4" y="76.5">B2_L05_N</text>
<text x="45.4" y="74">B2_L04_P</text>
<text x="91.1" y="76.5">B2_L05_P</text>
<text x="91.1" y="74">B2_L04_N</text>
<text x="157.1" y="74">B0_L18_N</text>
<text x="157.1" y="76.5">3V3_3</text>
<text x="202.8" y="74">B0_L18_P</text>
<text x="202.8" y="76.5">3V3_4</text>
<text x="45.4" y="81.6">B2_L07_P</text>
<text x="45.4" y="79">3V3_1</text>
<text x="91.1" y="81.6">B2_L07_N</text>
<text x="91.1" y="79">3V3_2</text>
<text x="157.1" y="79">B0_L17_N</text>
<text x="157.1" y="81.6">B0_IO_A8</text>
<text x="202.8" y="79">B0_L17_P</text>
<text x="202.8" y="81.6">B0_IO_A7</text>
<text x="45.4" y="84.1">B3_L17_P</text>
<text x="91.1" y="84.1">B3_L17_N</text>
<text x="157.1" y="84.1">GCLK_L14_N</text>
<text x="202.8" y="84.1">GCLK_L14_P</text>
<text x="45.4" y="101.9">B2_GCLK13</text>
<text x="91.1" y="101.9">B2_IO_U6</text>
<text x="157.1" y="101.9">GCLK_L11_P</text>
<text x="202.8" y="101.9">GCLK_L11_N</text>
<text x="45.4" y="107">B2_L10_N</text>
<text x="91.1" y="107">B2_L10_P</text>
<text x="157.1" y="104.4">B0_L09_P</text>
<text x="202.8" y="104.4">B0_L09_N</text>
<text x="45.4" y="112">B2_L18_N</text>
<text x="45.4" y="109.5">B2_GCLK_L13_N</text>
<text x="91.1" y="112">B2_L18_P</text>
<text x="91.1" y="109.5">B2_GCLK_L13_P</text>
<text x="157.1" y="112">GCLK_L12_N</text>
<text x="157.1" y="109.5">B0_IO_A11</text>
<text x="202.8" y="112">GCLK_L12_P</text>
<text x="202.8" y="109.5">B0_IO_G9</text>
<text x="45.4" y="119.6">B2_L20_N</text>
<text x="45.4" y="114.6">B3_L19_P</text>
<text x="45.4" y="117.1">2V5_1</text>
<text x="91.1" y="119.6">B2_L20_P</text>
<text x="91.1" y="114.6">B3_L19_N</text>
<text x="91.1" y="117.1">2V5_2</text>
<text x="157.1" y="114.6">B0_L15_N</text>
<text x="157.1" y="119.6">B0_IO_A12</text>
<text x="157.1" y="117.1">2V5_3</text>
<text x="202.8" y="114.6">B0_L15_P</text>
<text x="202.8" y="119.6">B0_IO_B11</text>
<text x="202.8" y="117.1">2V5_4</text>
<text x="45.4" y="122.2">B2_L19_N</text>
<text x="45.4" y="124.7">B2_L22_N</text>
<text x="91.1" y="122.2">B2_L19_P</text>
<text x="91.1" y="124.7">B2_L22_P</text>
<text x="157.1" y="122.2">B0_L06_N</text>
<text x="157.1" y="124.7">B0_IO_E13</text>
<text x="202.8" y="122.2">B0_L06_P</text>
<text x="202.8" y="124.7">B0_IO_D13</text>
<text x="45.4" y="127.3">B2_L24_P</text>
<text x="91.1" y="127.3">B2_L24_N</text>
<text x="157.1" y="127.3">B0_L08_N</text>
<text x="202.8" y="127.3">B0_L08_P</text>
<text x="47.9" y="132.3">B2_L09_P</text>
<text x="47.9" y="137.4">B2_IO_P9</text>
<text x="47.9" y="134.9">B2_L21_N</text>
<text x="91.1" y="132.3">B2_L09_N</text>
<text x="91.1" y="134.9">B2_L21_P</text>
<text x="91.1" y="137.4">B2_IP_V14</text>
<text x="157.1" y="134.9">B0_L01_N</text>
<text x="157.1" y="137.4">B0_L03_N</text>
<text x="157.1" y="132.3">B0_L05_N</text>
<text x="202.8" y="134.9">B0_L01_P</text>
<text x="202.8" y="137.4">B0_L03_P</text>
<text x="202.8" y="132.3">B0_L05_P</text>
<text x="47.9" y="140">B2_IO_U13</text>
<text x="47.9" y="142.5">1V2_1</text>
<text x="91.1" y="140">B2_IO_R9</text>
<text x="91.1" y="142.5">1V2_2</text>
<text x="157.1" y="140">B0_L04_N</text>
<text x="157.1" y="142.5">1V2_3</text>
<text x="202.8" y="140">B0_L04_P</text>
<text x="202.8" y="142.5">1V2_4</text>
<text x="47.9" y="147.6">B2_IP_U8</text>
<text x="47.9" y="145">B2_IO_P10</text>
<text x="91.1" y="145">B2_IO_R11</text>
<text x="91.1" y="147.6">B2_IP_T7</text>
</g>
<g font-size="1.8" fill="#000080">
<text x="77.8" y="74.3" transform="rotate(-90 77.8 74.3)">STIFTLEISTE2.54 OG 2R-40</text>
<text x="189.5" y="74.3" transform="rotate(-90 189.5 74.3)">STIFTLEISTE2.54 OG 2R-40</text>
<text x="77.8" y="140.3" transform="rotate(-90 77.8 140.3)">STIFTLEISTE2.54 OG 2R-40</text>
<text x="189.5" y="140.3" transform="rotate(-90 189.5 140.3)">STIFTLEISTE2.54 OG 2R-40</text>
</g>
</svg>
